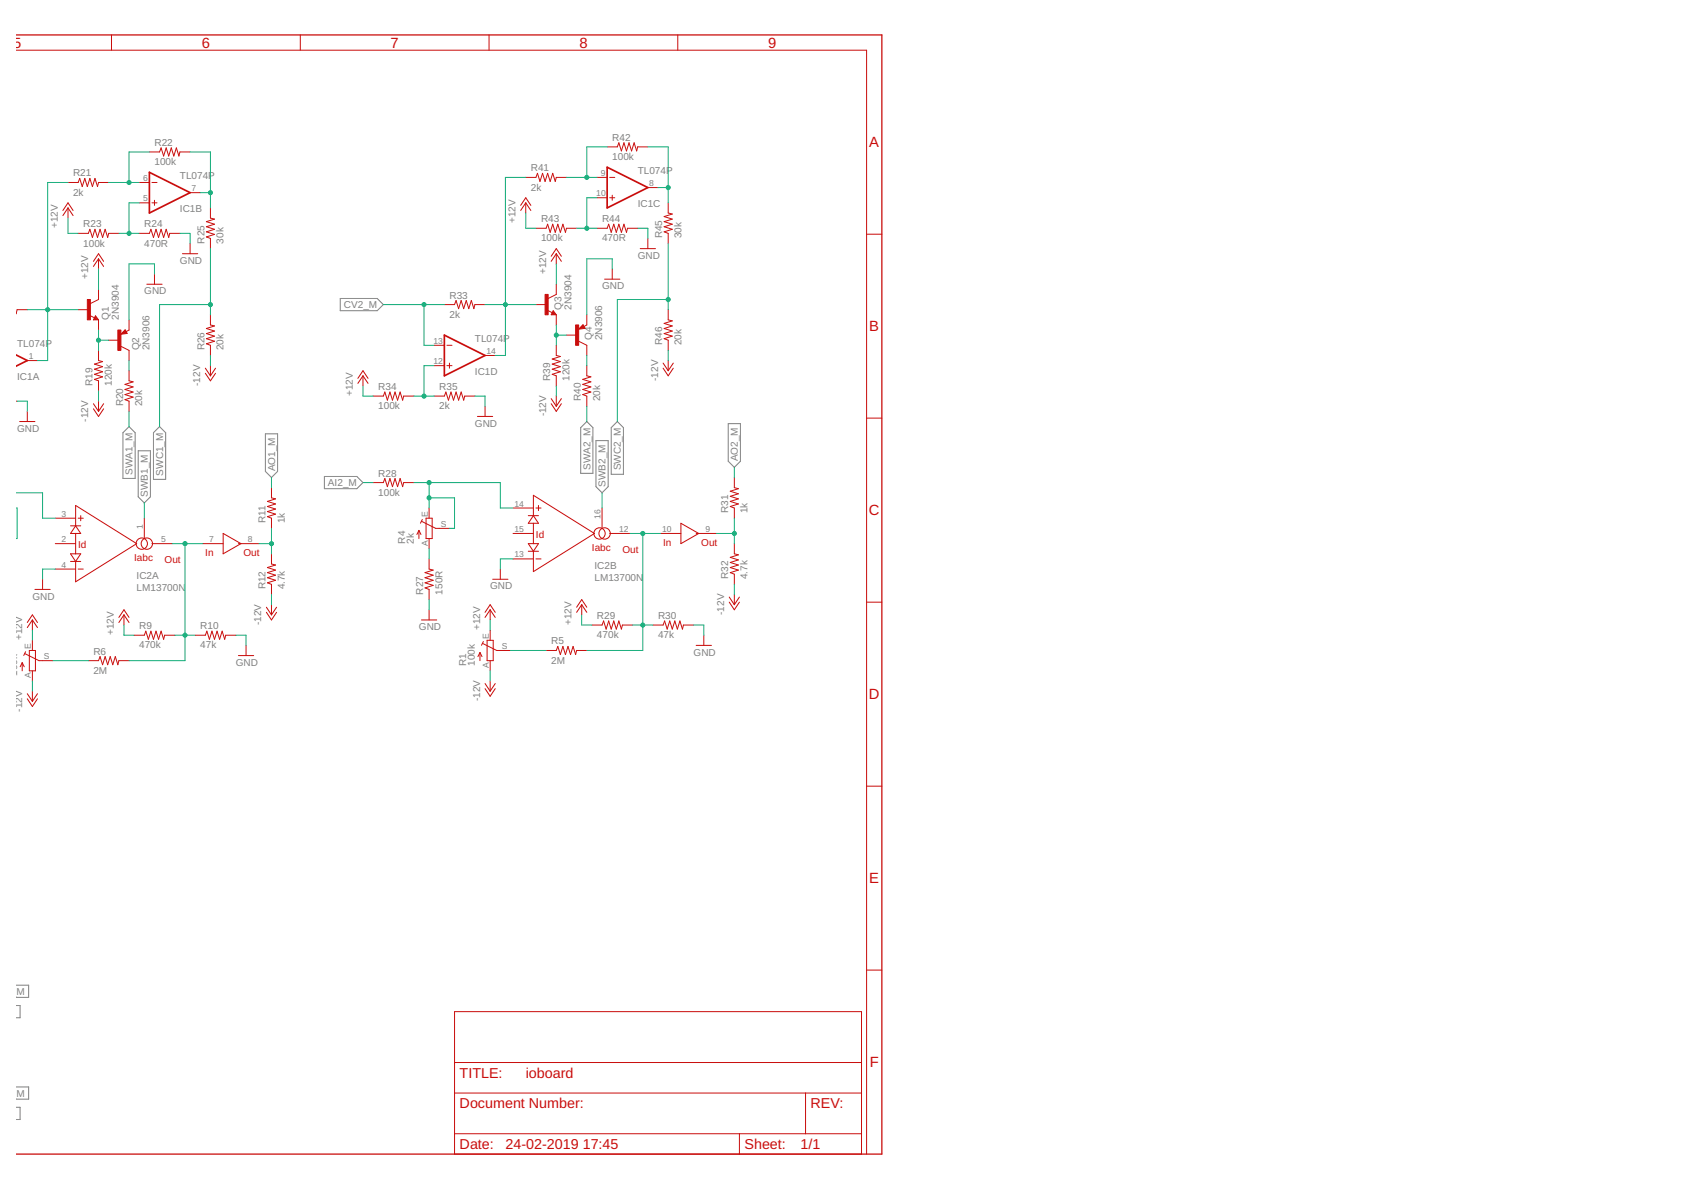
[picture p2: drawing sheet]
<svg xmlns="http://www.w3.org/2000/svg" width="420mm" height="297mm" viewBox="0 0 420 297" stroke-linecap="round" stroke-linejoin="round" font-family="sans-serif">
<g fill="none" stroke="#808080" stroke-width=".25">
<path d="M84.9 74.5h9.3l1.5 1.5-1.5 1.6h-9.3zM30.7 108l1.5-1.5 1.5 1.5v11.4h-3zM34.5 112.5h3v11.5l-1.5 1.5-1.5-1.5zM39.8 106.5l1.6 1.5v11.7h-3.1v-11.7zM66.3 108.3h3v9.4l-1.5 1.5-1.5-1.5zM81 118.9h8.1l1.5 1.6-1.5 1.5h-8.1zM145 106.7l1.5-1.5 1.5 1.5v11.5h-3zM148.8 110h3v11.5l-1.5 1.5-1.5-1.5zM152.6 106.7l1.5-1.5 1.5 1.5v11.7h-3zM181.8 105.7h3v9.4l-1.5 1.5-1.5-1.5zM4.1 245.9h3.1v3.1h-3.1M4.1 251h.9v3h-.9"/>
<path d="M4.1 271.3h3.1v3.1h-3.1M4.1 276.4h.9v3h-.9"/>
</g>
<path d="M37.3 43l10.2 5.1-10.2 5.1zM151.6 41.7l10.1 5.1-10.1 5.1zM4.1 88.7l2.7 1.3-2.7 1.3M110.9 83.7l10.2 5-10.2 5.1z" fill="none" stroke="#c90d0c" stroke-width=".42"/>
<g fill="none" stroke="#c90d0c" stroke-width=".25">
<path d="M4.1 12.5h212.2v275.6M27.8 8.7v3.8M75 8.7v3.8M122.1 8.7v3.8M169.2 8.7v3.8M37.3 37.9h2.5l.4-1 .7 2 .6-2 .6 2 .7-2 .6 2 .6-2 .7 2 .2-1h2.6M151.6 36.7h2.5l.4-1.1 .6 2.1 .7-2.1 .6 2.1 .6-2.1 .7 2.1 .6-2.1 .6 2.1 .3-1h2.5M15.7 52.5l1.3-1.9 1.2 1.9M17 45.6h2.5l.4-1.1 .6 2.1 .7-2.1 .6 2.1 .6-2.1 .7 2.1 .6-2.1 .6 2.1 .3-1h2.5M17 51.9l1.2 1.9M17 51.9l-1.3 1.9M17 51.9v2.5"/>
<path d="M19.5 58.3h2.6l.3-1.1 .7 2.1 .6-2.1 .6 2.1 .7-2.1 .6 2.1 .6-2.1 .7 2.1 .2-1h2.6M34.8 50.6h2.5M34.8 45.6h2.5M34.8 58.3h2.5l.4-1.1 .6 2.1 .6-2.1 .7 2.1 .6-2.1 .7 2.1 .6-2.1 .6 2.1 .3-1h2.5M37.9 50.6h1.3M37.9 45.6h1.3M38.6 50v1.3M47.5 48.1h2.5M52.5 51.9v2.5l1.1 .3-2.1 .6 2.1 .7-2.1 .6 2.1 .6-2.1 .7 2.1 .6-2.1 .6 1 .4v2.6M130 51.3l1.3-1.9 1.2 1.9M131.3 44.3h2.5l.4-1 .6 2 .6-2 .7 2 .6-2 .7 2 .6-2 .6 2 .3-1h2.5M131.3 50.6l1.2 1.9"/>
<path d="M131.3 50.6l-1.3 1.9M131.3 50.6v2.6M133.8 57h2.5l.4-1 .7 2 .6-2 .6 2 .7-2 .6 2 .6-2 .7 2 .2-1h2.6M149 49.4h2.6M149 44.3h2.6M149 57h2.6l.4-1 .6 2 .6-2 .7 2 .6-2 .6 2 .7-2 .6 2 .3-1h2.5M152.2 49.4h1.3M152.2 44.3h1.3M152.8 48.7v1.3M161.7 46.8h2.6M161.7 59.5v2.6M166.8 50.6v2.6l1 .2-2 .7 2 .6-2 .6 2 .7-2 .6 2 .6-2 .7 1 .4v2.5"/>
<path d="M216.3 58.5h3.9M6.8 77.3h-2.5l-.2 .5M19.5 77.3h2.6M22.4 78.7l1.2 .6M23.3 65.2l1.3-1.9 1.3 1.9M23.8 78.8l.8 1h-1.3zM23.8 79.3l.2 .3h-.4l.2-.5 .5 .6h-.7M24.6 72.2v2.6l-2 1M24.6 64.6v2.5M24.6 79.8v2.6M24.6 64.6l1.3 1.9M24.6 64.6l-1.3 1.9"/>
<path d="M32.2 79.8v2.6l-.7 .4M36.7 71h3.8M38.6 68.4v2.6M45.6 63.3h3.8M47.5 60.8v2.5M52.5 78.6v2.5l1.1 .3-2.1 .6 2.1 .6-2.1 .7 2.1 .6-2.1 .6 2.1 .7-2.1 .6 1 .4v2.5M110.9 76h2.6l.4-1 .6 2 .6-2 .7 2 .6-2 .6 2 .7-2 .6 2 .3-1h2.5M133.8 76h2.5M136.7 77.4l1.2 .7M137.6 64l1.3-1.9 1.2 1.9M138.1 77.6l.8 1h-1.3zM138.1 78.1l.1 .2h-.3l.2-.5 .5 .6h-.7"/>
<path d="M138.9 71v2.5l-2.1 1M138.9 63.3v2.6M138.9 78.6v2.5M138.9 63.3l1.2 1.9M138.9 63.3l-1.3 1.9M146.5 78.6v2.5l-.7 .4M150.9 69.7h3.8M152.8 67.1v2.6M159.8 62.1h3.8M166.8 77.3v2.5l1 .3-2 .6 2 .7-2 .6 2 .6-2 .7 2 .6-2 .6 1 .4v2.6M6.8 90h2.6M24.6 87.5v2.5l1 .3-2 .6 2 .6-2 .7 2 .6-2 .6 2 .7-2 .6 1 .4v2.5"/>
<path d="M27.1 84.9h2.6M30.2 86.4l2 1.1v2.5M31.2 83h-.4l.4-.2 .3 .3-1.1 .2 .8-.8 .4 .6M31.2 82.3l.5 .9-1.5 .2zM32.2 92.5v2.6l1 .2-2 .6 2 .7-2 .6 2 .7-2 .6 2 .6-2 .7 1 .3v2.6M51.3 91.9l1.2 1.9M51.3 93.2l1.2 1.9 1.3-1.9M52.5 91.3v2.5M53.8 91.9l-1.3 1.9M89.3 94.4l1.3-1.9 1.3 1.9M90.6 93.8l1.3 1.9M90.6 93.8l-1.3 1.9"/>
<path d="M90.6 93.8v2.5M93.2 98.9h2.5l.4-1 .6 2 .6-2 .7 2 .6-2 .7 2 .6-2 .6 2 .3-1h2.5M108.4 91.3h2.5M108.4 86.2h2.5M108.4 98.9h2.5l.4-1 .7 2 .6-2 .6 2 .7-2 .6 2 .6-2 .7 2 .2-1h2.6M111.6 91.3h1.2M111.6 86.2h1.2M112.2 90.6v1.3M121.1 88.7h2.5M137.6 99.5l1.3 1.9M138.9 86.2v2.5l1 .3-2 .6 2 .7-2 .6 2 .6-2 .7 2 .6-2 .6 1 .4v2.5M138.9 98.9v2.5"/>
<path d="M140.1 99.5l-1.2 1.9M141.4 83.7h2.6M144.5 85.2l2 1v2.5M145.5 81.7h-.4l.4-.2 .2 .4-1 .1 .8-.8 .4 .7M145.5 81l.5 1-1.5 .2zM146.5 91.3v2.5l1 .3-2 .6 2 .6-2 .6 2 .7-2 .6 2 .7-2 .6 1 .4v2.5M165.5 90.6l1.3 1.9M165.5 91.9l1.3 1.9 1.3-1.9M166.8 90v2.5M168.1 90.6l-1.3 1.9M4.1 100.1h.2M4.9 105.2h3.8"/>
<path d="M6.8 102.7v2.5M23.3 100.8l1.3 1.9M23.3 102l1.3 1.9 1.3-1.9M24.6 100.1v2.6M25.9 100.8l-1.3 1.9M119.2 103.9h3.8M121.1 101.4v2.5M137.6 100.8l1.3 1.9 1.2-1.9M183.3 119.2v2.5l1 .3-2 .6 2 .7-2 .6 2 .6-2 .7 2 .6-2 .6 1 .4v2.5M216.3 104.4h3.9M13.8 129.3h5.1M13.8 135.7h5.1"/>
<path d="M17.6 131.3h2.6M17.6 138.2h2.6l-1.3 1.9zM18.9 131.3v-5.1l15.2 9.5-15.2 9.5v-5.1M18.9 133.2v5M18.9 131.3l1.3 1.9h-2.6zM19.5 129.3h1.3M20.2 128.7v1.3M36 129.3v5.1M37.9 135.7h5.1M50.6 135.7h5.1M55.7 133.2l4.5 2.5-4.5 2.5zM59.5 135.7h5.1"/>
<path d="M67.8 121.7v2.6l1 .2-2 .7 2 .6-2 .6 2 .7-2 .6 2 .6-2 .7 1 .3v2.6M67.8 138.2v2.6l1 .2-2 .7 2 .6-2 .6 2 .7-2 .6 2 .6-2 .7 1 .4v2.5M93.2 120.5h2.5l.4-1.1 .6 2.1 .6-2.1 .7 2.1 .6-2.1 .7 2.1 .6-2.1 .6 2.1 .3-1h2.5M104.6 132.4v2M104.6 132.4l-.5 1M104.6 132.4l.5 1M105.3 130.1l3.5 1.8h3.4M105.4 129.7l-.4 .9M106.4 129.3h1.5v5.1h-1.5zM107.1 126.8v2.5M107.1 134.4v2.6M107.1 139.5v2.5l1 .3-2 .6 2 .7-2 .6 2 .6-2 .7 2 .6-2 .6 1 .4v2.6"/>
<path d="M128.1 133.2h5.1M128.1 139.5h5.1M128.1 126.8h5.1M131.9 135.7h2.5l-1.2 1.9zM131.9 137.6h2.5M131.9 128.7h2.5M133.2 128.7v-5.1l15.2 9.6-15.2 9.5v-5.1M133.2 130.6v5.1M133.2 128.7l1.2 1.9h-2.5zM133.8 139.5h1.3M133.8 126.8h1.3M134.4 126.2v1.2"/>
<path d="M150.3 126.8v5.1M152.2 133.2h5.1M164.9 133.2h5.1M170 130.6l4.4 2.6-4.4 2.5zM173.8 133.2h5.1M183.3 135.7v2.5l1 .3-2 .6 2 .7-2 .6 2 .6-2 .7 2 .6-2 .6 1 .4v2.6M6.8 155.4l1.3-1.9 1.3 1.9M8.1 154.7v2.6M8.1 159.8v2.6M8.1 154.7l1.3 2M8.1 154.7l-1.3 2M8.7 147.1h3.8"/>
<path d="M10.6 144.6v2.5M13.8 142h5.1M17.6 140.1h2.6M19.5 142h1.3M29.7 154.1l1.2-1.9 1.3 1.9M30.9 153.5l1.3 1.9M30.9 153.5l-1.2 1.9M30.9 153.5v2.5M33.5 158.6h2.5l.4-1.1 .6 2.1 .7-2.1 .6 2.1 .6-2.1 .7 2.1 .6-2.1 .7 2.1 .2-1h2.5M48.7 158.6h2.6l.3-1.1 .7 2.1 .6-2.1 .7 2.1 .6-2.1 .6 2.1 .7-2.1 .6 2.1 .2-1h2.6M66.5 151.6l1.3 1.9M66.5 152.8l1.3 1.9 1.2-1.9"/>
<path d="M67.8 150.9v2.6M69 151.6l-1.2 1.9M105.2 154.7h3.8M107.1 152.2v2.5M121.1 152.8l1.3-1.9 1.2 1.9M121.6 159.8h1.5v5.1h-1.5zM122.4 152.2v2.5M122.4 157.3v2.5M122.4 152.2l1.2 1.9M122.4 152.2l-1.3 1.9M123 144.6h3.8M124.9 142v2.6"/>
<path d="M144 151.6l1.2-1.9 1.3 1.9M145.2 150.9l1.3 1.9M145.2 150.9l-1.2 1.9M145.2 150.9v2.6M147.8 156h2.5l.4-1 .6 2 .7-2 .6 2 .6-2 .7 2 .6-2 .6 2 .3-1h2.5M163 156h2.5l.4-1 .7 2 .6-2 .6 2 .7-2 .6 2 .6-2 .7 2 .2-1h2.6M175.7 158.6v2.5M182.1 149l1.2 1.9M182.1 150.3l1.2 1.9 1.3-1.9M183.3 148.4v2.5M184.6 149l-1.3 1.9M216.3 150.3h3.9"/>
<path d="M5.5 165.4v2M5.5 165.4l-.5 1M5.5 165.4l.6 1M6.2 163.2l3.5 1.7h3.5M6.4 162.7l-.5 .9M6.8 173.2l1.3 1.9M6.8 174.4l1.3 1.9 1.3-1.9M7.3 162.4h1.5v5h-1.5zM8.1 167.4v2.6M8.1 172.5v2.6M9.4 173.2l-1.3 1.9M22.1 164.9h2.5l.4-1 .6 2 .6-2 .7 2 .6-2 .7 2 .6-2 .6 2 .3-1h2.5"/>
<path d="M59.5 163.6h3.8M61.4 161.1v2.5M119.8 162.9v2M119.8 162.9l-.5 1M119.8 162.9l.5 1M120.5 160.6l3.5 1.8h3.4M120.7 160.1l-.5 1M121.1 170.6l1.3 1.9M121.1 171.9l1.3 1.9 1.2-1.9M122.4 164.9v2.5M122.4 170v2.5M123.6 170.6l-1.2 1.9"/>
<path d="M136.3 162.4h2.6l.4-1 .6 2 .6-2 .7 2 .6-2 .6 2 .7-2 .6 2 .3-1h2.5M173.8 161.1h3.8M216.3 196.2h3.9M113.5 252.5h101.6v35.6h-101.6zM216.3 242.1h3.9M113.5 272.8h101.6M113.5 265.2h101.6M201.1 272.8v10.2M113.5 283h101.6M184.6 283v5.1"/>
<circle cx="35.4" cy="135.7" r="1.42"/>
<circle cx="36.7" cy="135.7" r="1.42"/>
<circle cx="149.7" cy="133.2" r="1.42"/>
<circle cx="150.9" cy="133.2" r="1.42"/>
</g>
<g fill="#c90d0c" stroke="#c90d0c" stroke-width=".25">
<path d="M21.8 74.8h.8v5h-.8z"/>
<path d="M29.4 82.4h.8v5.1h-.8z"/>
<path d="M136.1 73.5h.7v5.1h-.7z"/>
<path d="M143.7 81.1h.8v5.1h-.8z"/>
</g>
<path d="M4.1 8.7h216.1v279.4h-216.1" fill="none" stroke="#c90d0c" stroke-width=".32"/>
<g fill="none" stroke="#0dab76" stroke-width=".25">
<path d="M37.3 37.9h-5.1v7.7M47.5 37.9h5v14M151.6 36.7h-5.1v7.6M161.7 36.7h5.1v13.9M17 54.4v3.9h2.5M17 45.6h-5.1v44.4h-2.5M27.1 45.6h7.7M29.7 58.3h5.1M34.8 50.6h-2.6v7.7M44.9 58.3h2.6v2.5M50 48.1h2.5M131.3 53.2v3.8h2.5"/>
<path d="M131.3 44.3h-5.1v44.4h-2.6M141.4 44.3h7.6M144 57h5M149 49.4h-2.5v7.6M159.2 57h2.5v2.5M164.3 46.8h2.5M6.8 77.3h12.7M24.6 67.1v5.1M38.6 68.4v-2.5h-6.4v13.9M52.5 62.1v16.5M52.5 76h-12.7v30.5M95.7 76h15.2"/>
<path d="M105.9 76v10.2h2.5M121.1 76h12.7M138.9 65.9v5.1M152.8 67.1v-2.5h-6.3v14M166.8 60.8v16.5M166.8 74.8h-12.7v30.4M24.6 82.4v5.1M24.6 97.6v2.5M24.6 84.9h2.5M32.2 90v2.5M52.5 88.7v2.6M90.6 96.3v2.6h2.6"/>
<path d="M103.3 98.9h5.1M108.4 91.3h-2.5v7.6M118.6 98.9h2.5v2.5M138.9 81.1v5.1M138.9 96.3v2.6M138.9 83.7h2.5M146.5 88.7v2.6M166.8 87.5v2.5M4.3 100.1h2.5v2.6M32.2 102.7v3.8M67.8 119.2v2.5M146.5 101.4v3.8"/>
<path d="M183.3 116.6v2.6M4.1 123h6.5v6.3h3.2M4.1 126.8h.2v7.6h-.2M36 125.5v3.8M43 135.7h7.6M46.2 135.7v29.2h-14M64.6 135.7h3.2M67.8 131.9v6.3M90.6 120.5h2.6M103.3 120.5h21.6v6.3h3.2M107.1 120.5v6.3M107.1 137v2.5"/>
<path d="M107.1 124.3h6.4v7.6h-1.3M128.1 139.5h-3.2v2.5M150.3 123v3.8M157.3 133.2h7.6M160.5 133.2v29.2h-14M178.9 133.2h4.4M183.3 129.3v6.4M8.1 157.3v2.5M13.8 142h-3.2v2.6M30.9 156v2.6h2.6M43.6 158.6h5.1M58.9 158.6h2.5v2.5"/>
<path d="M67.8 148.4v2.5M107.1 149.7v2.5M122.4 154.7v2.6M145.2 153.5v2.5h2.6M157.9 156h5.1M173.2 156h2.5v2.6M183.3 145.9v2.5M8.1 170v2.5M13.2 164.9h8.9M122.4 167.4v2.6M127.4 162.4h8.9"/>
</g>
<g fill="#0dab76" stroke="#0dab76" stroke-width=".25">
<circle cx="46.2" cy="158.6" r=".51"/>
<circle cx="46.2" cy="135.7" r=".51"/>
<circle cx="67.8" cy="135.7" r=".51"/>
<circle cx="11.9" cy="77.3" r=".51"/>
<circle cx="24.6" cy="84.9" r=".51"/>
<circle cx="32.2" cy="45.6" r=".51"/>
<circle cx="52.5" cy="48.1" r=".51"/>
<circle cx="32.2" cy="58.3" r=".51"/>
<circle cx="52.5" cy="76" r=".51"/>
<circle cx="107.1" cy="120.5" r=".51"/>
<circle cx="107.1" cy="124.3" r=".51"/>
<circle cx="160.5" cy="156" r=".51"/>
<circle cx="160.5" cy="133.2" r=".51"/>
<circle cx="183.3" cy="133.2" r=".51"/>
<circle cx="105.9" cy="76" r=".51"/>
<circle cx="126.2" cy="76" r=".51"/>
<circle cx="105.9" cy="98.9" r=".51"/>
<circle cx="138.9" cy="83.7" r=".51"/>
<circle cx="146.5" cy="44.3" r=".51"/>
<circle cx="166.8" cy="46.8" r=".51"/>
<circle cx="146.5" cy="57" r=".51"/>
<circle cx="166.8" cy="74.8" r=".51"/>
</g>
<g font-size="3.7" fill="#c90d0c">
<text x="3.3" y="11.9">5</text>
<text x="50.4" y="11.9">6</text>
<text x="97.5" y="11.9">7</text>
<text x="144.6" y="11.9">8</text>
<text x="191.8" y="11.9">9</text>
<text x="217" y="36.8">A</text>
<text x="217" y="82.7">B</text>
<text x="216.9" y="128.6">C</text>
<text x="216.9" y="174.6">D</text>
<text x="217" y="220.5">E</text>
<text x="217.1" y="266.4">F</text>
</g>
<g font-size="3.6" fill="#c90d0c">
<text x="114.8" y="269">TITLE:</text>
<text x="131.3" y="269">ioboard</text>
<text x="114.8" y="276.7">Document Number:</text>
<text x="202.4" y="276.7">REV:</text>
<text x="114.8" y="286.8">Date:</text>
<text x="126.2" y="286.8">24-02-2019</text>
<text x="145.5" y="286.8">17:45</text>
<text x="185.9" y="286.8">Sheet:</text>
<text x="199.8" y="286.8">1/1</text>
</g>
<g font-size="2.5" fill="#808080">
<text x="152.8" y="35.2">R42</text>
<text x="38.6" y="41.2">100k</text>
<text x="38.6" y="36.4">R22</text>
<text x="152.8" y="40">100k</text>
<text x="18.2" y="44">R21</text>
<text x="44.9" y="44.8">TL074P</text>
<text x="132.5" y="47.6">2k</text>
<text x="132.5" y="42.8">R41</text>
<text x="159.2" y="43.5">TL074P</text>
<text x="18.2" y="48.8">2k</text>
<text x="44.9" y="53">IC1B</text>
<text x="159.2" y="51.8">IC1C</text>
<text x="14.4" y="57" transform="rotate(-90 14.4 57)">+12V</text>
<text x="20.8" y="56.7">R23</text>
<text x="36" y="56.7">R24</text>
<text x="128.7" y="55.7" transform="rotate(-90 128.7 55.7)">+12V</text>
<text x="135.1" y="55.5">R43</text>
<text x="150.3" y="55.5">R44</text>
<text x="165.3" y="59.5" transform="rotate(-90 165.3 59.5)">R45</text>
<text x="170.1" y="59.5" transform="rotate(-90 170.1 59.5)">30k</text>
<text x="20.8" y="61.5">100k</text>
<text x="36" y="61.5">470R</text>
<text x="44.9" y="65.9">GND</text>
<text x="51" y="60.8" transform="rotate(-90 51 60.8)">R25</text>
<text x="55.8" y="60.8" transform="rotate(-90 55.8 60.8)">30k</text>
<text x="135.1" y="60.3">100k</text>
<text x="150.3" y="60.3">470R</text>
<text x="159.2" y="64.6">GND</text>
<text x="22.1" y="69.7" transform="rotate(-90 22.1 69.7)">+12V</text>
<text x="136.3" y="68.4" transform="rotate(-90 136.3 68.4)">+12V</text>
<text x="36" y="73.5">GND</text>
<text x="85.9" y="76.9">CV2_M</text>
<text x="112.2" y="74.5">R33</text>
<text x="140.1" y="77.3" transform="rotate(-90 140.1 77.3)">Q3</text>
<text x="142.7" y="77.3" transform="rotate(-90 142.7 77.3)">2N3904</text>
<text x="150.3" y="72.2">GND</text>
<text x="27.1" y="79.8" transform="rotate(-90 27.1 79.8)">Q1</text>
<text x="29.7" y="79.8" transform="rotate(-90 29.7 79.8)">2N3904</text>
<text x="112.2" y="79.3">2k</text>
<text x="4.3" y="86.7">TL074P</text>
<text x="34.8" y="87.5" transform="rotate(-90 34.8 87.5)">Q2</text>
<text x="37.3" y="87.5" transform="rotate(-90 37.3 87.5)">2N3906</text>
<text x="51" y="87.5" transform="rotate(-90 51 87.5)">R26</text>
<text x="55.8" y="87.5" transform="rotate(-90 55.8 87.5)">20k</text>
<text x="118.6" y="85.4">TL074P</text>
<text x="147.8" y="84.9" transform="rotate(-90 147.8 84.9)">Q4</text>
<text x="150.3" y="84.9" transform="rotate(-90 150.3 84.9)">2N3906</text>
<text x="165.3" y="86.2" transform="rotate(-90 165.3 86.2)">R46</text>
<text x="170.1" y="86.2" transform="rotate(-90 170.1 86.2)">20k</text>
<text x="4.3" y="94.9">IC1A</text>
<text x="118.6" y="93.7">IC1D</text>
<text x="137.4" y="95.1" transform="rotate(-90 137.4 95.1)">R39</text>
<text x="142.2" y="95.1" transform="rotate(-90 142.2 95.1)">120k</text>
<text x="164.3" y="95.1" transform="rotate(-90 164.3 95.1)">-12V</text>
<text x="23.1" y="96.3" transform="rotate(-90 23.1 96.3)">R19</text>
<text x="27.9" y="96.3" transform="rotate(-90 27.9 96.3)">120k</text>
<text x="30.7" y="101.4" transform="rotate(-90 30.7 101.4)">R20</text>
<text x="35.5" y="101.4" transform="rotate(-90 35.5 101.4)">20k</text>
<text x="50" y="96.3" transform="rotate(-90 50 96.3)">-12V</text>
<text x="88.1" y="98.9" transform="rotate(-90 88.1 98.9)">+12V</text>
<text x="94.4" y="97.4">R34</text>
<text x="109.7" y="97.4">R35</text>
<text x="145" y="100.1" transform="rotate(-90 145 100.1)">R40</text>
<text x="149.8" y="100.1" transform="rotate(-90 149.8 100.1)">20k</text>
<text x="4.3" y="107.8">GND</text>
<text x="22.1" y="105.2" transform="rotate(-90 22.1 105.2)">-12V</text>
<text x="94.4" y="102.2">100k</text>
<text x="109.7" y="102.2">2k</text>
<text x="118.6" y="106.5">GND</text>
<text x="136.3" y="104" transform="rotate(-90 136.3 104)">-12V</text>
<text x="33.1" y="118.5" transform="rotate(-90 33.1 118.5)">SWA1_M</text>
<text x="40.7" y="118.7" transform="rotate(-90 40.7 118.7)">SWC1_M</text>
<text x="68.7" y="117.7" transform="rotate(-90 68.7 117.7)">AO1_M</text>
<text x="94.4" y="119">R28</text>
<text x="147.4" y="117.2" transform="rotate(-90 147.4 117.2)">SWA2_M</text>
<text x="155" y="117.4" transform="rotate(-90 155 117.4)">SWC2_M</text>
<text x="184.2" y="115.1" transform="rotate(-90 184.2 115.1)">AO2_M</text>
<text x="36.9" y="124" transform="rotate(-90 36.9 124)">SWB1_M</text>
<text x="81.9" y="121.4">AI2_M</text>
<text x="94.4" y="123.8">100k</text>
<text x="151.2" y="121.5" transform="rotate(-90 151.2 121.5)">SWB2_M</text>
<text x="66.3" y="130.6" transform="rotate(-90 66.3 130.6)">R11</text>
<text x="71.1" y="130.6" transform="rotate(-90 71.1 130.6)">1k</text>
<text x="181.8" y="128.1" transform="rotate(-90 181.8 128.1)">R31</text>
<text x="186.6" y="128.1" transform="rotate(-90 186.6 128.1)">1k</text>
<text x="101.2" y="135.7" transform="rotate(-90 101.2 135.7)">R4</text>
<text x="103.3" y="135.7" transform="rotate(-90 103.3 135.7)">2k</text>
<text x="148.4" y="141.9">IC2B</text>
<text x="8.1" y="149.7">GND</text>
<text x="34.1" y="147.6">LM13700N</text>
<text x="34.1" y="144.5">IC2A</text>
<text x="66.3" y="147.1" transform="rotate(-90 66.3 147.1)">R12</text>
<text x="71.1" y="147.1" transform="rotate(-90 71.1 147.1)">4.7k</text>
<text x="105.6" y="148.4" transform="rotate(-90 105.6 148.4)">R27</text>
<text x="110.4" y="148.4" transform="rotate(-90 110.4 148.4)">150R</text>
<text x="122.4" y="147.1">GND</text>
<text x="148.4" y="145.1">LM13700N</text>
<text x="181.8" y="144.6" transform="rotate(-90 181.8 144.6)">R32</text>
<text x="186.6" y="144.6" transform="rotate(-90 186.6 144.6)">4.7k</text>
<text x="149" y="154.5">R29</text>
<text x="164.3" y="154.5">R30</text>
<text x="180.8" y="153.5" transform="rotate(-90 180.8 153.5)">-12V</text>
<text x="5.5" y="159.8" transform="rotate(-90 5.5 159.8)">+12V</text>
<text x="28.4" y="158.6" transform="rotate(-90 28.4 158.6)">+12V</text>
<text x="34.8" y="161.9">470k</text>
<text x="34.8" y="157.1">R9</text>
<text x="50" y="161.9">47k</text>
<text x="50" y="157.1">R10</text>
<text x="65.2" y="156" transform="rotate(-90 65.2 156)">-12V</text>
<text x="104.6" y="157.3">GND</text>
<text x="119.8" y="157.3" transform="rotate(-90 119.8 157.3)">+12V</text>
<text x="137.6" y="160.9">R5</text>
<text x="142.7" y="156" transform="rotate(-90 142.7 156)">+12V</text>
<text x="149" y="159.3">470k</text>
<text x="164.3" y="159.3">47k</text>
<text x="23.3" y="163.4">R6</text>
<text x="58.9" y="166.2">GND</text>
<text x="116.4" y="166.2" transform="rotate(-90 116.4 166.2)">R1</text>
<text x="118.6" y="166.2" transform="rotate(-90 118.6 166.2)">100k</text>
<text x="137.6" y="165.7">2M</text>
<text x="173.2" y="163.6">GND</text>
<text x="4.3" y="168.7" transform="rotate(-90 4.3 168.7)">100k</text>
<text x="23.3" y="168.2">2M</text>
<text x="5.5" y="177.6" transform="rotate(-90 5.5 177.6)">-12V</text>
<text x="119.8" y="175.1" transform="rotate(-90 119.8 175.1)">-12V</text>
<text x="-.3" y="248.3">B1_M</text>
<text x="-.8" y="253.4">1_M</text>
<text x="-.3" y="273.7">B2_M</text>
<text x="-.8" y="278.8">2_M</text>
</g>
<g font-size="2.5" fill="#c90d0c">
<text x="19.5" y="136.8">Id</text>
<text x="133.8" y="134.3">Id</text>
<text x="147.8" y="137.5">Iabc</text>
<text x="165.5" y="136.3">In</text>
<text x="175.1" y="136.3">Out</text>
<text x="33.5" y="140">Iabc</text>
<text x="41.1" y="140.7">Out</text>
<text x="51.3" y="138.9">In</text>
<text x="60.8" y="138.9">Out</text>
<text x="155.4" y="138.1">Out</text>
</g>
<g font-size="2.1" fill="#808080">
<text x="35.7" y="45.2">6</text>
<text x="47.8" y="47.7">7</text>
<text x="150" y="43.9">9</text>
<text x="162.1" y="46.5">8</text>
<text x="35.7" y="50.3">5</text>
<text x="148.9" y="49">10</text>
<text x="7.2" y="89.6">1</text>
<text x="108.2" y="85.8">13</text>
<text x="121.5" y="88.4">14</text>
<text x="108.2" y="90.9">12</text>
<text x="15.4" y="129">3</text>
<text x="106.8" y="129" transform="rotate(-90 106.8 129)">E</text>
<text x="110" y="131.5">S</text>
<text x="128.5" y="126.5">14</text>
<text x="150" y="129.6" transform="rotate(-90 150 129.6)">16</text>
<text x="15.4" y="135.3">2</text>
<text x="35.7" y="132.1" transform="rotate(-90 35.7 132.1)">1</text>
<text x="40.3" y="135.3">5</text>
<text x="52.2" y="135.3">7</text>
<text x="61.8" y="135.3">8</text>
<text x="106.8" y="136.2" transform="rotate(-90 106.8 136.2)">A</text>
<text x="128.5" y="132.8">15</text>
<text x="154.5" y="132.8">12</text>
<text x="165.3" y="132.8">10</text>
<text x="176.1" y="132.8">9</text>
<text x="15.4" y="141.7">4</text>
<text x="128.5" y="139.2">13</text>
<text x="122" y="159.5" transform="rotate(-90 122 159.5)">E</text>
<text x="7.7" y="162" transform="rotate(-90 7.7 162)">E</text>
<text x="11" y="164.6">S</text>
<text x="122" y="166.7" transform="rotate(-90 122 166.7)">A</text>
<text x="125.3" y="162">S</text>
<text x="7.7" y="169.2" transform="rotate(-90 7.7 169.2)">A</text>
</g>
</svg>
